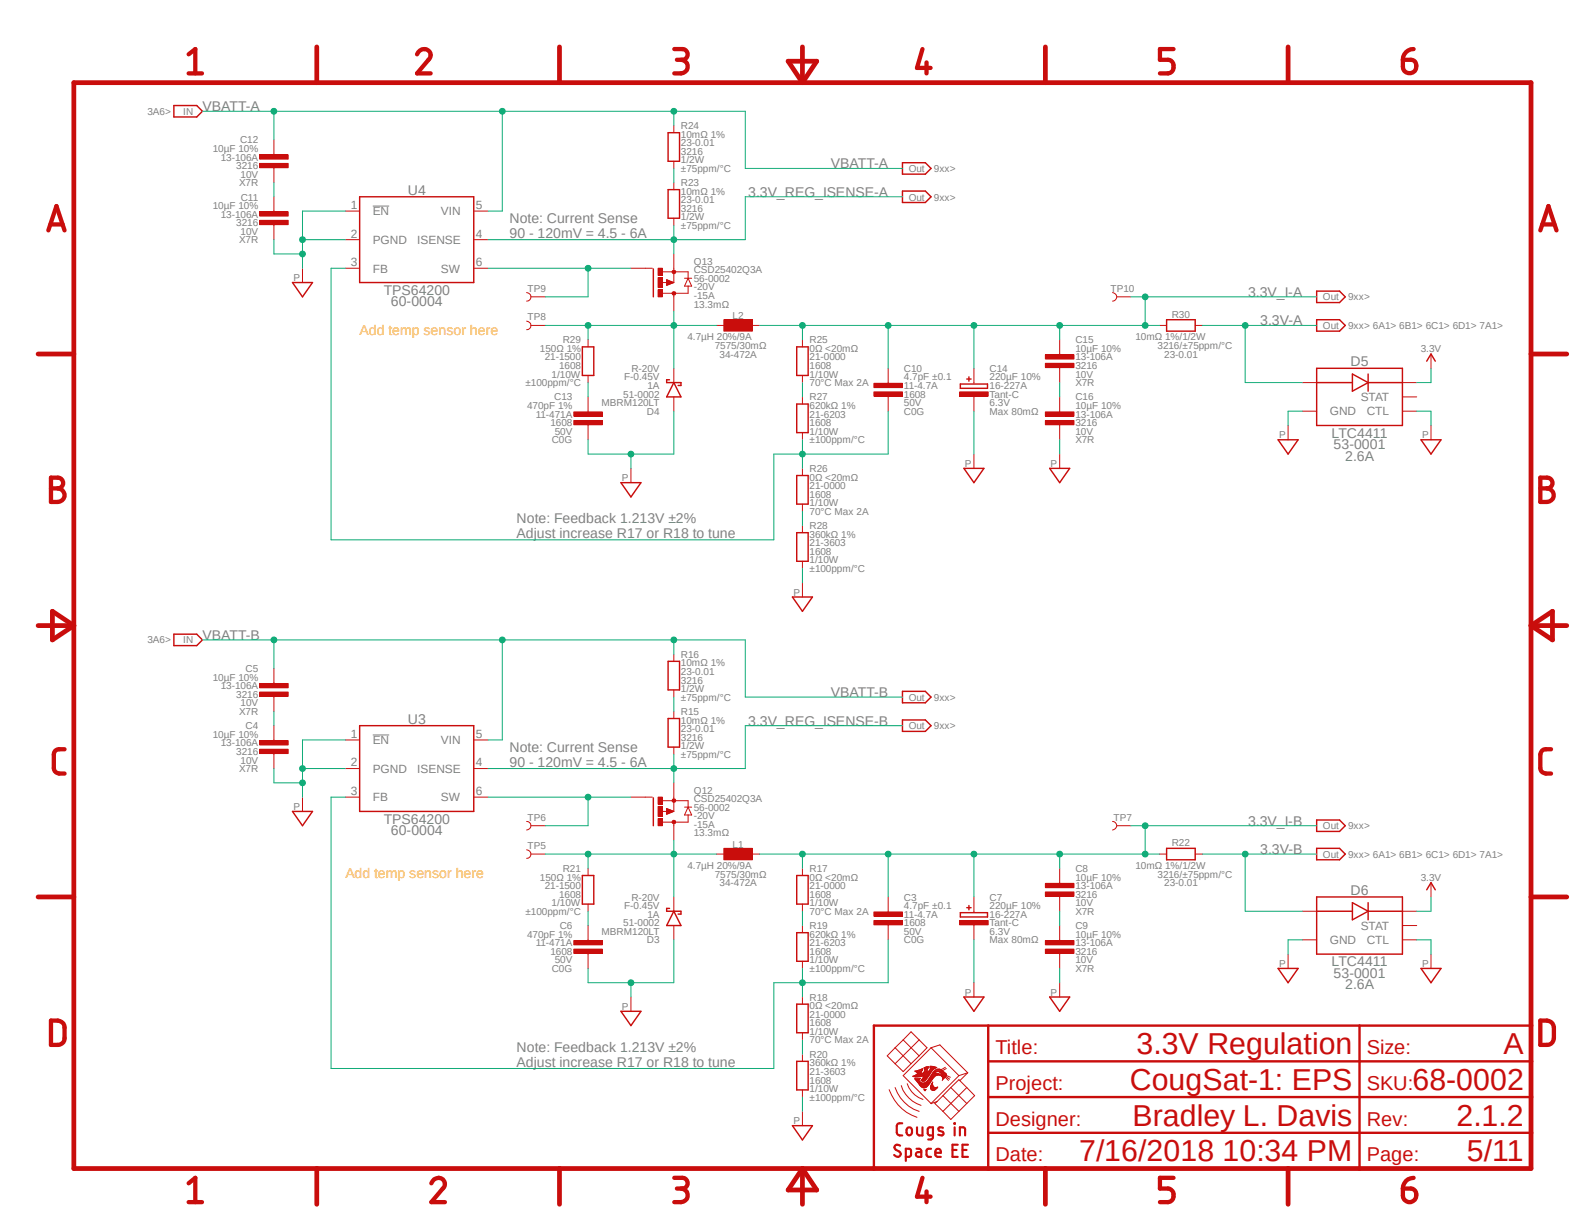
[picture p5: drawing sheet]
<svg xmlns="http://www.w3.org/2000/svg" width="279mm" height="216mm" viewBox="0 0 279 216" stroke-linecap="round" stroke-linejoin="round" font-family="sans-serif">
<path d="M6.3 6.1l272.6 209.6M278.9 6.1l-272.6 209.6" fill="none" stroke="#fff" stroke-width=".18"/>
<path d="M66.3 36.6h2.9M66.3 130.6h2.9" fill="none" stroke="#808080" stroke-width=".18"/>
<g fill="none" stroke="#c90d0c" stroke-width=".85">
<path d="M13.1 14.7h259v192.9h-259zM56.3 8.3v6.4M99.4 8.3v6.4M140.1 10.9h5.1l-2.6 3.8zM142.6 8.3v6.4M185.8 8.3v6.4M228.9 8.3v6.4M6.8 62.9h6.3M272.1 62.9h6.4M6.8 111.2h6.3M9.3 108.6l3.8 2.6-3.8 2.5zM272.1 111.2h6.4"/>
<path d="M272.1 111.2l3.8-2.6v5.1zM6.8 159.4h6.3M272.1 159.4h6.4M56.3 207.6v6.4M99.4 207.6v6.4M142.6 207.6v6.4M142.6 207.6l2.6 3.9h-5.1zM185.8 207.6v6.4M228.9 207.6v6.4"/>
</g>
<g fill="none" stroke="#c90d0c" stroke-width=".76">
<path d="M33.5 9.7l1.2-1v4.3M33.5 13h2.4M74.1 9.7a1.19 1.19 0 0 1 1.6-1 1.19 1.19 0 0 1 .7 1.7l-2.3 2.6h2.4M119.8 8.7h1.5a.95 .95 0 0 1 .9 1 .95 .95 0 0 1-.9 .9h-1M121 10.6a1.21 1.21 0 0 1 1.2 1.2 1.21 1.21 0 0 1-1.2 1.2h-1.2M164 8.7l-1 3.4h2.4M164.7 11.1v1.9M208.6 8.7h-2.4v1.9h1.4a1.23 1.23 0 0 1 1 1.2 1.23 1.23 0 0 1-1 1.2h-1.4M249.3 10.6h1.5a1.21 1.21 0 0 1 .9 1.4 1.21 1.21 0 0 1-1.4 1 1.09 1.09 0 0 1-1-1.2zM251.2 8.7a1.88 1.88 0 0 0-1.9 1.9M9 39.9h2.1M274.1 39.9h2.2"/>
<path d="M8.6 40.9l1.4-4.3 1.5 4.3M273.8 40.9l1.4-4.3 1.4 4.3M9.1 84.9h1.2a.95 .95 0 0 1 .9 .9 .95 .95 0 0 1-.9 1 1.21 1.21 0 0 1 1.2 1.2 1.21 1.21 0 0 1-1.2 1.2h-1.2zM9.1 86.8h1.2M273.8 84.9h1.2a.95 .95 0 0 1 .9 .9 .95 .95 0 0 1-.9 1 1.21 1.21 0 0 1 1.2 1.2 1.21 1.21 0 0 1-1.2 1.2h-1.2zM273.8 86.8h1.2M11.5 133.1h-1a.87 .87 0 0 0-.9 1v2.4a.97 .97 0 0 0 .9 1h1M275.7 133.1h-1a.94 .94 0 0 0-.9 1v2.4a.97 .97 0 0 0 .9 1h1M9.1 181.4a2.22 2.22 0 0 1 2.2 .5l.2 .7v1.9a1.13 1.13 0 0 1-1.2 1.2h-1.2zM273.8 181.4a2.07 2.07 0 0 1 2.1 .5l.3 .7v1.9a1.21 1.21 0 0 1-1.2 1.2h-1.2zM33.5 210.3l1.2-1v4.3M33.5 213.6h2.4"/>
<path d="M76.7 210.3a1.2 1.2 0 0 1 1.4-1 1.2 1.2 0 0 1 .9 1.4l-2.3 2.9h2.4M119.8 209.3h1.5a.95 .95 0 0 1 .9 .9 .95 .95 0 0 1-.9 1h-1M121 211.2a1.21 1.21 0 0 1 1.2 1.2 1.21 1.21 0 0 1-1.2 1.2h-1.2M164 209.3l-1 3.3h2.4M164.7 211.7v1.9M208.6 209.3h-2.4v1.9h1.4a1.23 1.23 0 0 1 1 1.2 1.23 1.23 0 0 1-1 1.2h-1.4M249.3 211.2h1.5a1.2 1.2 0 0 1 .9 1.3 1.2 1.2 0 0 1-1.2 1.1 1.2 1.2 0 0 1-1.2-1.2zM251.2 209.3a1.88 1.88 0 0 0-1.9 1.9"/>
</g>
<path d="M175.6 194.9h96.5M175.6 182.2v25.4M175.6 188.6h96.5M241.6 182.2v25.4M272.1 182.2h-116.8v25.4M175.6 201.3h96.5" fill="none" stroke="#c90d0c" stroke-width=".42"/>
<g fill="none" stroke="#c90d0c" stroke-width=".18">
<path d="M119.8 116.2v1.3M61.4 131.5h2.5M61.4 136.6h2.5M84.2 131.5h2.5M84.2 136.6h2.5M119.8 122.6v1.3M119.8 126.4v1.3M119.8 132.8v1.2M61.4 141.6h2.5M84.2 141.6h2.5M114.7 141.6h1.3M117.8 142.3h4.5v1.1"/>
<path d="M119.8 141.6v.7M119.8 142.4v1.8h-2.5M119.8 146.1v.6M121.7 143.4h1.2M122.3 144.8v1.3h-4.6M122.3 143.4l.6 1.4h-1.2zM158 193.6a7.9 7.9 0 0 0 5 4.9M159.1 193.3a6.8 6.8 0 0 0 4.3 4.2M159.1 189l1.4 1.4 1.4-1.4M159.1 186.2l-1.4 1.4 1.4 1.4M159.1 186.2l2.8 2.8M160.2 192.9a5.5 5.5 0 0 0 3.5 3.5"/>
<path d="M160.5 184.8l1.4-1.5 2.9 2.9-1.4 1.4M160.5 184.8l-1.4 1.4M160.5 184.8l2.9 2.8M161.2 192.6a4.4 4.4 0 0 0 2.8 2.8M162.3 191.2h1.6M162.3 191.3h1.3M162.6 191.1l-.4 .2 .8 .1 1.3-.3-.3 .5M162.6 191.1h2.5M162.6 191.7h.9M162.6 190.4h1.1M162.7 191.8h.7M162.7 191.1h2.4"/>
<path d="M162.8 191.9h.5M162.8 190.5h.9M162.9 192h.4M162.9 191h2.3M162.9 192.1h.5M162.9 190.3h1M162.9 190.5h.8M163 192.2h.4M163 190.9l-.4 .2M163 190.9h2.3M163.1 190.8h.6M163.1 192.3h.4"/>
<path d="M163.1 192.4h.6M163.1 190.6h.6M163.2 190.7h.5M163.2 192.5h2M163.3 190.2h.7M163.3 191.9l.1 .2M163.3 192.6h1.8M163.4 187.6l-1.5 1.4M163.4 184.8l-4.3 4.2M163.4 192.7h1.7M163.4 192.1l.4 .3M163.4 192.8h1.6"/>
<path d="M163.5 192.9h1.5M163.5 192.9l.2 .1M163.5 191.6h.1M163.5 190.1h.5M163.6 193h1.3M163.6 191.6l-1 .1 .9 1.2M163.6 191.6l-.3 .3M163.7 193a.7 .7 0 0 0 .9 .2M163.7 193h1.1M163.7 193.1h1M163.7 192h.7M163.7 191.9h.8"/>
<path d="M163.7 190h.3M163.8 191.8h.8M163.9 193.2h.7M163.9 192.1h.4M163.9 190.8h1.4M163.9 191.7h.8M163.9 189.9h.1M164 191.6l-.3 .4 .3 .2 .3-.1M164 189.9l-.3 1 .5-.4M164 189.9l-1.4 .4 .6 .4-.2 .2M164 191.6h.8M164 190.7h1.4"/>
<path d="M164.1 191.5h.8M164.1 191.4h.8M164.1 190.6h1.3M164.2 191.3h.8M164.2 191.2h.9M164.2 190.5h1.3M164.3 189.7v.4l.1-.1-.1 .4M164.3 190.5h.5M164.3 189.9h.5M164.3 189.7h.7M164.3 193.7h.2M164.3 192.4h1"/>
<path d="M164.3 190h.5M164.3 190.4l-.1 .1M164.3 190.4h.5M164.4 190.3h.4M164.4 190.2h.4M164.4 193.6h.2l-.2 .2M164.4 190.1h.4M164.5 192.4h-1.3M164.5 192.4h.9M164.5 189.7h-.2M164.5 189.7h.5M164.5 193.6h-.3l.2 .2"/>
<path d="M164.6 192.3h.8M164.7 192.2h.8M164.7 189.6l.3-.1v.3h-.7M164.7 189.6l-.2 .1M164.7 189.6h.3M164.7 193.1l-.1 .1M164.8 190.4v.2l.2-.1M164.8 189.8v.6M164.8 192.1h.7M164.8 192.1l-.3 .3M164.9 192h.7M164.9 193l-.2 .1"/>
<path d="M165 191.9h.7M165 190.5h.5M165 191.8h.7M165.1 190.4h.5M165.1 191.1l-.8 1M165.1 191.7h.7M165.1 191.7l-.3 .4M165.1 190.3h.6M165.1 191.6h.7M165.1 192.6l-.2 .4M165.2 190.2l-.2 .3M165.2 191.6h.7"/>
<path d="M165.2 190.2h.6M165.3 191.5h.6M165.3 191.4h.7M165.3 190.8l-.2 .3M165.3 190.1h.6M165.3 189.7h1.1M165.3 189.6h.8M165.4 190h.5M165.4 193.4h1.1M165.4 193.3h1.2M165.4 193.2h.7M165.4 193.1h.5"/>
<path d="M165.4 191.3h.7M165.4 193.5h1M165.4 193h.5M165.4 193h.4M165.4 189.8h.8M165.4 191.2h.8M165.4 189.9h.7M165.5 186.2l4.9 4.9M165.5 186.2l-5 4.9 5 5M165.5 186.2l1.5-.5 5 4.9M165.5 193.5h.8M165.5 192.9h.3"/>
<path d="M165.5 191.1h.9M165.5 192.8h.3M165.5 191.1h1.1M165.6 193.6h.6M165.6 192.7h.1M165.6 192.6h.1M165.6 191h1.5M165.7 192.5h.1M165.7 190.9h1.3M165.7 192.4h.1M165.7 190.8h1.1M165.7 193.7h.4"/>
<path d="M165.7 192.7l.1-.4-.4 .8 .1 .4M165.7 192.7l.1 .3M165.8 190.7h.3M165.8 193l.3 .3 .6-.1a.69 .69 0 0 1-.5 .5 .69 .69 0 0 1-.7-.2M165.8 190.6h.4M165.9 190.5h.4M165.9 190.5l-.8 1.2M165.9 190.5h.5M166 190.4h1.6M166.2 189.8l-.4 .3-.5 .7M166.2 189.8l.3-.1-1.2-.2v.3h.2l-.3 .4M166.2 190.2h1.1"/>
<path d="M166.4 190.5l-.3 .2 .7 .1 .5 .3M166.4 190.1h.8M166.4 190.1a1.08 1.08 0 0 1 1.4 .4l.4 .4M166.4 190.1l-.5 .4M166.4 190.5a.79 .79 0 0 1 1 .7l-.1-.1 .3 .4M166.5 195.7l-.3 .4 1.4 1.4M166.6 193.2h.1M166.9 190.5h.8M167 190.5h.8M167.1 191.1h.2M167.1 190.6h.8M167.2 191.1a1.47 1.47 0 0 0-1.7 1l-.4 .5"/>
<path d="M167.2 191.1h.1M167.2 190.7h.8M167.3 190.8h.8M167.3 191.2h.8M167.3 190.9h.9M167.4 191h.8M167.4 191.3h.7M167.4 191.1h.7M167.4 191.1h.8M167.5 191.4h.5M167.6 191.8l-.1 .2M167.6 191.6h.2"/>
<path d="M167.6 191.5h.3M167.6 191.5v.1M167.6 194.7l-1.1 1M167.6 194.7l2.8 2.8M167.6 191.7h.1M167.6 191.6h.1M167.6 191.6v.2M167.7 191.6l-.1 .2M168 191.4l.6 .6M168 189.7l-.8 .4M168 191.4l-.3 .2M168.1 191.3l.7 .5"/>
<path d="M168.1 191.2l-.1 .2M168.2 191.1l.7 .3M168.2 189.9l-.7 .4h-1.4M168.2 190.9l-.1 .3M169 193.3l1.4-1.4 1.4 1.4M169 193.3l2.8 2.8M169 193.3l-1.4 1.4M170.4 191.1l-4.9 5 1-.4M171.8 193.3l1.4 1.4-4.2 4.2-1.4-1.4M171.8 193.3l-4.2 4.2M172 190.6l-1.6 .5M172 190.6l-1.4 1.4"/>
</g>
<g fill="none" stroke="#c90d0c" stroke-width=".38">
<path d="M160.4 199.6h-.8l-.2 .5 .1 1.4 .4 .3h.5M169.6 199.6l.1 .1zM160 203.6a.6 .6 0 0 0-1 .3l.2 .4 .7 .3a.51 .51 0 0 1 .1 .7 .51 .51 0 0 1-.7 .2l-.4-.3M161 205.6h.6l.3-.2v-.9l-.1-.3-.8-.1v2.2M161.2 200.5a.49 .49 0 0 1 .5-.2 .49 .49 0 0 1 .4 .5v.5a.49 .49 0 0 1-.5 .5 .49 .49 0 0 1-.5-.5zM162.9 204.1l.6 .1 .2 .3v1.1h-.5a.42 .42 0 0 1-.4-.5 .42 .42 0 0 1 .4-.4h.5M163 200.3v1.1l.4 .4h.6v-1.5M165.5 204.1l-.7 .1-.1 .3v.9l.3 .2h.5M165.8 201.8h-.6l-.3-.3v-.8l.2-.3 .7-.1v1.8l-.3 .4h-.5M166.2 204.9h1a.51 .51 0 0 0-.3-.8 .51 .51 0 0 0-.7 .5l.1 .8 .3 .2h.6M167.6 200.4a.61 .61 0 0 0-.8 .1l.1 .4 .7 .2 .1 .4a.63 .63 0 0 1-.9 .1M169.3 204.3h.7"/>
<path d="M169.7 200.3v1.5M170.2 203.4h-.9v2.2h.9M170.6 201.8v-1.5h.6l.3 .2v1.3M171.1 204.3h.7M172 203.4h-.9v2.2h.9"/>
</g>
<path d="M118.7 117.5h2.1v5.1h-2.1zM63.9 128.9h20.3v15.3h-20.3zM118.7 127.7h2.1v5.1h-2.1zM116.1 141.8v4.9" fill="none" stroke="#c90d0c" stroke-width=".25"/>
<path d="M119.5 145.8h.5v.5h-.5l-.1-.2z" fill-rule="evenodd" fill="#c90d0c"/>
<path d="M119.5 145.8h.5v.5h-.5l-.1-.2z" fill="none" stroke="#c90d0c" stroke-width=".18"/>
<path d="M119.5 142h.5v.5h-.5l-.1-.2z" fill-rule="evenodd" fill="#c90d0c"/>
<path d="M119.5 142h.5v.5h-.5l-.1-.2z" fill="none" stroke="#c90d0c" stroke-width=".18"/>
<path d="M117 145.5h.7v1.2h-.7z" fill-rule="evenodd" fill="#c90d0c"/>
<path d="M117 145.5h.7v1.2h-.7z" fill="none" stroke="#c90d0c" stroke-width=".18"/>
<path d="M117 141.6h.7v1.3h-.7z" fill-rule="evenodd" fill="#c90d0c"/>
<path d="M117 141.6h.7v1.3h-.7z" fill="none" stroke="#c90d0c" stroke-width=".18"/>
<path d="M117 143.3h.7v1.8h-.7z" fill-rule="evenodd" fill="#c90d0c"/>
<g fill="none" stroke="#c90d0c" stroke-width=".18">
<path d="M119.8 139.1v2.5M112.1 141.6h2.6M117 143.3h.7v1.8h-.7zM118.5 143.7l1.3 .5-1.3 .5zM118.5 144.7h.1M118.5 144.6h.3M118.5 144.5h.5M118.5 144.4h.7M118.5 144.3h1M118.5 144.2h1.2M118.5 144.1h1.1M118.5 144h.9"/>
<path d="M118.5 143.9h.7M118.5 143.8h.5M118.5 143.8h.2M118.5 143.7h.1M119.8 146.7v2.6"/>
</g>
<path d="M128.7 150.7h5v2.1h-5z" fill-rule="evenodd" fill="#c90d0c"/>
<path d="M127.4 151.8h1.3M128.7 150.7h5v2.1h-5zM133.7 151.8h1.3M157.9 159.4v2.5M157.9 164.5v2.5" fill="none" stroke="#c90d0c" stroke-width=".18"/>
<path d="M155.3 162.1h5.1v.7h-5.1z" fill-rule="evenodd" fill="#c90d0c"/>
<path d="M155.3 162.1h5.1v.7h-5.1z" fill="none" stroke="#c90d0c" stroke-width=".18"/>
<path d="M155.3 163.6h5.1v.7h-5.1z" fill-rule="evenodd" fill="#c90d0c"/>
<g fill="none" stroke="#c90d0c" stroke-width=".18">
<path d="M48.7 128.9v2.6M48.7 134v2.6M53.8 141.6v2.6M142.6 154.3v1.3M142.6 160.7v1.2M142.6 164.5v1.2M142.6 170.8v1.3M142.6 177.2v1.2M155.3 163.6h5.1v.7h-5.1zM157.9 161.9v.2M157.9 164.3v.2M142.6 183.5v1.3"/>
<path d="M142.6 187.3v1.3M142.6 193.7v1.2"/>
</g>
<path d="M52 144.2h3.5l-1.7 2.5zM141.6 155.6h2v5.1h-2zM141.6 165.7h2v5.1h-2zM141.6 178.4h2v5.1h-2zM141.6 188.6h2v5.1h-2z" fill="none" stroke="#c90d0c" stroke-width=".25"/>
<path d="M46.1 131.6h5.1v.8h-5.1z" fill-rule="evenodd" fill="#c90d0c"/>
<path d="M46.1 131.6h5.1v.8h-5.1z" fill="none" stroke="#c90d0c" stroke-width=".18"/>
<path d="M46.1 133.1h5.1v.8h-5.1z" fill-rule="evenodd" fill="#c90d0c"/>
<path d="M48.7 118.8v2.5M46.1 133.1h5.1v.8h-5.1zM48.7 123.9v2.5M48.7 131.5v.1M48.7 133.9v.1" fill="none" stroke="#c90d0c" stroke-width=".18"/>
<path d="M46.1 121.5h5.1v.7h-5.1z" fill-rule="evenodd" fill="#c90d0c"/>
<path d="M46.1 121.5h5.1v.7h-5.1z" fill="none" stroke="#c90d0c" stroke-width=".18"/>
<path d="M46.1 123h5.1v.7h-5.1z" fill-rule="evenodd" fill="#c90d0c"/>
<path d="M46.1 123h5.1v.7h-5.1zM48.7 121.3v.2M48.7 123.7v.2M104.5 154.3v1.3M104.5 160.7v1.2M104.5 164.5v2.5M104.5 169.5v2.6M112.1 177.2v2.5M142.6 197.5v2.5" fill="none" stroke="#c90d0c" stroke-width=".18"/>
<path d="M30.9 112.7h4.1l1 1-1 1h-4.1zM103.5 155.6h2v5.1h-2zM110.4 179.7h3.5l-1.8 2.5zM140.8 200h3.6l-1.8 2.6z" fill="none" stroke="#c90d0c" stroke-width=".25"/>
<path d="M102 167.1h5.1v.8h-5.1z" fill-rule="evenodd" fill="#c90d0c"/>
<path d="M102 167.1h5.1v.8h-5.1z" fill="none" stroke="#c90d0c" stroke-width=".18"/>
<path d="M102 168.7h5.1v.7h-5.1z" fill-rule="evenodd" fill="#c90d0c"/>
<path d="M119.8 159.4v2.5M173.1 159.4v2.5M102 168.7h5.1v.7h-5.1zM104.5 167v.1M104.5 169.4v.1M119.8 164.5v2.5M173.1 164.5v2.5" fill="none" stroke="#c90d0c" stroke-width=".18"/>
<path d="M119 161.4h-.5v.5h2.5v.5h-.5M119.8 161.9l1.2 2.6h-2.5z" fill="none" stroke="#c90d0c" stroke-width=".25"/>
<path d="M170.6 163.6h5v.7h-5z" fill-rule="evenodd" fill="#c90d0c"/>
<path d="M188.3 154.3v2.5M188.3 159.4v2.5M170.6 163.6h5v.7h-5zM173.1 161.9v.2M173.1 164.3v.2M173.1 174.6v2.6" fill="none" stroke="#c90d0c" stroke-width=".18"/>
<path d="M234 150.7h4.1l1 1.1-1 1h-4.1zM170.7 162.2h4.8v.7h-4.8zM171.3 177.2h3.6l-1.8 2.5zM171.8 161.3h.8M172.2 160.9v.8" fill="none" stroke="#c90d0c" stroke-width=".25"/>
<path d="M185.8 157h5.1v.7h-5.1z" fill-rule="evenodd" fill="#c90d0c"/>
<path d="M185.8 157h5.1v.7h-5.1z" fill="none" stroke="#c90d0c" stroke-width=".18"/>
<path d="M185.8 158.5h5.1v.8h-5.1z" fill-rule="evenodd" fill="#c90d0c"/>
<path d="M185.8 158.5h5.1v.8h-5.1zM188.3 156.8v.2M188.3 159.3v.1M188.3 164.5v2.5M188.3 169.5v2.6" fill="none" stroke="#c90d0c" stroke-width=".18"/>
<path d="M185.8 167.1h5.1v.8h-5.1z" fill-rule="evenodd" fill="#c90d0c"/>
<path d="M185.8 167.1h5.1v.8h-5.1z" fill="none" stroke="#c90d0c" stroke-width=".18"/>
<path d="M185.8 168.7h5.1v.7h-5.1z" fill-rule="evenodd" fill="#c90d0c"/>
<g fill="none" stroke="#c90d0c" stroke-width=".18">
<path d="M61.4 37.5h2.5M84.2 37.5h2.5M119.8 22.3v1.3M119.8 28.7v1.2M119.8 32.5v1.2M119.8 38.8v1.2M61.4 47.7h2.5M61.4 42.6h2.5M84.2 47.7h2.5M84.2 42.6h2.5M114.7 47.7h1.3M117.8 48.3h4.5v1.1"/>
<path d="M119.8 47.7v.6M119.8 48.4v1.8h-2.5M119.8 52.1v.6M121.7 49.4h1.2M122.3 50.8v1.3h-4.6M122.3 49.4l.6 1.4h-1.2zM93.6 151a.76 .76 0 0 1 .8 .8 .76 .76 0 0 1-.8 .7M93.6 146a.76 .76 0 0 1 .8 .7 .76 .76 0 0 1-.8 .8M94.4 151.8h2.5M94.4 146.7h2.5M197.7 146a.76 .76 0 0 1 .8 .7 .76 .76 0 0 1-.8 .8M198.5 146.7h2.5"/>
<path d="M206.1 151.8h1.2M212.4 151.8h1.3M185.8 168.7h5.1v.7h-5.1zM188.3 167v.1M188.3 169.4v.1M188.3 174.6v2.6"/>
</g>
<path d="M63.9 35h20.3v15.2h-20.3zM118.7 33.7h2.1v5.1h-2.1zM118.7 23.6h2.1v5.1h-2.1zM116.1 47.8v4.9M160.4 127.9h4.1l1 1-1 1.1h-4.1zM160.4 122.9h4.1l1 1-1 1h-4.1zM207.3 150.7h5.1v2.1h-5.1zM234 145.7h4.1l1 1-1 1h-4.1zM186.6 177.2h3.5l-1.8 2.5z" fill="none" stroke="#c90d0c" stroke-width=".25"/>
<path d="M119.5 51.9h.5v.5h-.5l-.1-.3z" fill-rule="evenodd" fill="#c90d0c"/>
<path d="M119.5 51.9h.5v.5h-.5l-.1-.3z" fill="none" stroke="#c90d0c" stroke-width=".18"/>
<path d="M119.5 48.1h.5v.5h-.5l-.1-.3z" fill-rule="evenodd" fill="#c90d0c"/>
<path d="M119.5 48.1h.5v.5h-.5l-.1-.3z" fill="none" stroke="#c90d0c" stroke-width=".18"/>
<path d="M117 51.5h.7v1.2h-.7z" fill-rule="evenodd" fill="#c90d0c"/>
<path d="M117 51.5h.7v1.2h-.7z" fill="none" stroke="#c90d0c" stroke-width=".18"/>
<path d="M117 47.7h.7v1.2h-.7z" fill-rule="evenodd" fill="#c90d0c"/>
<path d="M117 47.7h.7v1.2h-.7z" fill="none" stroke="#c90d0c" stroke-width=".18"/>
<path d="M117 49.3h.7v1.8h-.7z" fill-rule="evenodd" fill="#c90d0c"/>
<g fill="none" stroke="#c90d0c" stroke-width=".18">
<path d="M112.1 47.7h2.6M117 49.3h.7v1.8h-.7zM118.5 49.7l1.3 .5-1.3 .5zM118.5 50.6h.2M118.5 50.5h.4M118.5 50.5h.6M118.5 50.4h.9M118.5 50.3h1.1M118.5 50.2h1.2M118.5 50.1h1M118.5 50h.8M118.5 50h.5"/>
<path d="M118.5 49.9h.3M118.5 49.7h.1M119.8 45.1v2.6M119.8 52.7v2.6"/>
</g>
<path d="M128.7 56.8h5v2h-5z" fill-rule="evenodd" fill="#c90d0c"/>
<path d="M127.4 57.8h1.3M128.7 56.8h5v2h-5zM133.7 57.8h1.3M157.9 65.4v2.6M157.9 70.5v2.6" fill="none" stroke="#c90d0c" stroke-width=".18"/>
<path d="M155.3 68.1h5.1v.8h-5.1z" fill-rule="evenodd" fill="#c90d0c"/>
<path d="M155.3 68.1h5.1v.8h-5.1z" fill="none" stroke="#c90d0c" stroke-width=".18"/>
<path d="M155.3 69.6h5.1v.8h-5.1z" fill-rule="evenodd" fill="#c90d0c"/>
<g fill="none" stroke="#c90d0c" stroke-width=".18">
<path d="M48.7 35v2.5M48.7 40v2.6M53.8 47.7v2.5M142.6 60.4v1.2M142.6 66.7v1.3M142.6 70.5v1.3M142.6 76.9v1.2M155.3 69.6h5.1v.8h-5.1zM157.9 68v.1M157.9 70.4v.1M142.6 83.2v1.3M142.6 89.6v1.2"/>
<path d="M142.6 93.4v1.3M142.6 99.7v1.3"/>
</g>
<path d="M52 50.2h3.5l-1.7 2.5zM141.6 61.6h2v5.1h-2zM141.6 71.8h2v5.1h-2zM141.6 84.5h2v5.1h-2zM141.6 94.7h2v5h-2z" fill="none" stroke="#c90d0c" stroke-width=".25"/>
<path d="M46.1 37.6h5.1v.8h-5.1z" fill-rule="evenodd" fill="#c90d0c"/>
<path d="M46.1 37.6h5.1v.8h-5.1z" fill="none" stroke="#c90d0c" stroke-width=".18"/>
<path d="M46.1 39.2h5.1v.7h-5.1z" fill-rule="evenodd" fill="#c90d0c"/>
<path d="M46.1 39.2h5.1v.7h-5.1zM48.7 24.8v2.6M48.7 29.9v2.6M48.7 37.5v.1M48.7 39.9v.1" fill="none" stroke="#c90d0c" stroke-width=".18"/>
<path d="M46.1 27.5h5.1v.8h-5.1z" fill-rule="evenodd" fill="#c90d0c"/>
<path d="M46.1 27.5h5.1v.8h-5.1z" fill="none" stroke="#c90d0c" stroke-width=".18"/>
<path d="M46.1 29h5.1v.8h-5.1z" fill-rule="evenodd" fill="#c90d0c"/>
<path d="M46.1 29h5.1v.8h-5.1zM48.7 27.4v.1M48.7 29.8v.1M104.5 60.4v1.2M104.5 66.7v1.3M104.5 70.5v2.6M104.5 75.6v2.5M112.1 83.2v2.6M142.6 103.5v2.6" fill="none" stroke="#c90d0c" stroke-width=".18"/>
<path d="M30.9 18.8h4.1l1 1-1 1h-4.1zM103.5 61.6h2v5.1h-2zM110.4 85.8h3.5l-1.8 2.5zM140.8 106.1h3.6l-1.8 2.5z" fill="none" stroke="#c90d0c" stroke-width=".25"/>
<path d="M102 73.2h5.1v.8h-5.1z" fill-rule="evenodd" fill="#c90d0c"/>
<path d="M102 73.2h5.1v.8h-5.1z" fill="none" stroke="#c90d0c" stroke-width=".18"/>
<path d="M102 74.7h5.1v.8h-5.1z" fill-rule="evenodd" fill="#c90d0c"/>
<path d="M102 74.7h5.1v.8h-5.1zM104.5 73.1v.1M104.5 75.5v.1M119.8 65.4v2.6M119.8 70.5v2.6M173.1 65.4v2.6M173.1 70.5v2.6" fill="none" stroke="#c90d0c" stroke-width=".18"/>
<path d="M119 67.5h-.5v.5h2.5v.5h-.5M119.8 68l1.2 2.5h-2.5z" fill="none" stroke="#c90d0c" stroke-width=".25"/>
<path d="M170.6 69.6h5v.8h-5z" fill-rule="evenodd" fill="#c90d0c"/>
<path d="M170.6 69.6h5v.8h-5zM173.1 68v.1M173.1 70.4v.1M188.3 60.4v2.5M188.3 65.4v2.6M173.1 80.7v2.5" fill="none" stroke="#c90d0c" stroke-width=".18"/>
<path d="M234 56.8h4.1l1 1-1 1h-4.1zM170.7 68.2h4.8v.8h-4.8zM171.8 67.4h.8M172.2 67v.7M171.3 83.2h3.6l-1.8 2.6z" fill="none" stroke="#c90d0c" stroke-width=".25"/>
<path d="M185.8 63h5.1v.8h-5.1z" fill-rule="evenodd" fill="#c90d0c"/>
<path d="M185.8 63h5.1v.8h-5.1z" fill="none" stroke="#c90d0c" stroke-width=".18"/>
<path d="M185.8 64.6h5.1v.7h-5.1z" fill-rule="evenodd" fill="#c90d0c"/>
<path d="M185.8 64.6h5.1v.7h-5.1zM188.3 62.9v.1M188.3 65.3v.1M188.3 70.5v2.6M188.3 75.6v2.5" fill="none" stroke="#c90d0c" stroke-width=".18"/>
<path d="M185.8 73.2h5.1v.8h-5.1z" fill-rule="evenodd" fill="#c90d0c"/>
<path d="M185.8 73.2h5.1v.8h-5.1z" fill="none" stroke="#c90d0c" stroke-width=".18"/>
<path d="M185.8 74.7h5.1v.8h-5.1z" fill-rule="evenodd" fill="#c90d0c"/>
<g fill="none" stroke="#c90d0c" stroke-width=".18">
<path d="M93.6 57.1a.76 .76 0 0 1 .8 .7 .76 .76 0 0 1-.8 .8M93.6 52a.76 .76 0 0 1 .8 .7 .76 .76 0 0 1-.8 .8M94.4 57.8h2.5M94.4 52.7h2.5M197.7 52a.76 .76 0 0 1 .8 .7 .76 .76 0 0 1-.8 .8M198.5 52.7h2.5M206.1 57.8h1.2M212.4 57.8h1.3M185.8 74.7h5.1v.8h-5.1zM188.3 73.1v.1M188.3 75.5v.1M228.9 75.6v2.5"/>
<path d="M231.5 68h2.5M231.5 73.1h2.5M249.3 68h2.5M249.3 73.1h2.5M249.3 70.5h2.5M254.3 62.9v2.5M254.3 75.6v2.5M188.3 80.7v2.5M254.3 156.8v2.6M228.9 169.5v2.6M231.5 161.9h2.5M231.5 167h2.5"/>
<path d="M249.3 161.9h2.5M249.3 167h2.5M249.3 164.5h2.5M254.3 169.5v2.6"/>
</g>
<g fill="none" stroke="#c90d0c" stroke-width=".25">
<path d="M160.4 34h4.1l1 1-1 1h-4.1zM160.4 28.9h4.1l1 1-1 1h-4.1zM207.3 56.8h5.1v2h-5.1zM234 51.7h4.1l1 1-1 1.1h-4.1zM227.2 78.1h3.5l-1.8 2.6zM234 65.4h15.3v10.2h-15.3zM234 68h6.4M240.4 66.5l2.8 1.5-2.8 1.5zM243.2 68h6.1M243.2 66.5v3M252.6 78.1h3.5l-1.8 2.6zM253.6 64.2l.7-1.3 .8 1.3"/>
<path d="M186.6 83.2h3.5l-1.8 2.6zM234 159.4h15.3v10.1h-15.3zM253.6 158.1l.7-1.3 .8 1.3M227.2 172.1h3.5l-1.8 2.5zM234 161.9h6.4M240.4 160.4l2.8 1.5-2.8 1.5zM243.2 160.4v3M243.2 161.9h6.1M252.6 172.1h3.5l-1.8 2.5z"/>
</g>
<path d="M135 57.8h53.3M142.6 57.8v2.6" fill="none" stroke="#0dab76" stroke-width=".18"/>
<circle cx="142.6" cy="57.8" r=".51" fill="#0dab76"/>
<g fill="none" stroke="#0dab76" stroke-width=".18">
<path d="M157.9 57.8v7.6"/>
<circle cx="142.6" cy="57.8" r=".51"/>
</g>
<circle cx="157.9" cy="57.8" r=".51" fill="#0dab76"/>
<g fill="none" stroke="#0dab76" stroke-width=".18">
<path d="M173.1 57.8v7.6"/>
<circle cx="157.9" cy="57.8" r=".51"/>
</g>
<circle cx="173.1" cy="57.8" r=".51" fill="#0dab76"/>
<g fill="none" stroke="#0dab76" stroke-width=".18">
<path d="M203.5 57.8h-15.2v2.6"/>
<circle cx="173.1" cy="57.8" r=".51"/>
</g>
<circle cx="188.3" cy="57.8" r=".51" fill="#0dab76"/>
<g fill="none" stroke="#0dab76" stroke-width=".18">
<path d="M234 52.7h-30.5v5.1h2.6"/>
<circle cx="188.3" cy="57.8" r=".51"/>
</g>
<circle cx="203.5" cy="57.8" r=".51" fill="#0dab76"/>
<g fill="none" stroke="#0dab76" stroke-width=".18">
<path d="M201 52.7h2.5"/>
<circle cx="203.5" cy="57.8" r=".51"/>
</g>
<circle cx="203.5" cy="52.7" r=".51" fill="#0dab76"/>
<g fill="none" stroke="#0dab76" stroke-width=".18">
<path d="M119.8 151.8h7.6M119.8 149.3v10.1M142.6 161.9v2.6M142.6 184.8v2.5"/>
<circle cx="203.5" cy="52.7" r=".51"/>
</g>
<circle cx="119.8" cy="151.8" r=".51" fill="#0dab76"/>
<g fill="none" stroke="#0dab76" stroke-width=".18">
<path d="M96.9 151.8h22.9M104.5 151.8v2.5"/>
<circle cx="119.8" cy="151.8" r=".51"/>
</g>
<circle cx="104.5" cy="151.8" r=".51" fill="#0dab76"/>
<g fill="none" stroke="#0dab76" stroke-width=".18">
<path d="M86.7 42.6h33.1M119.8 40v5.1"/>
<circle cx="104.5" cy="151.8" r=".51"/>
</g>
<circle cx="119.8" cy="42.6" r=".51" fill="#0dab76"/>
<g fill="none" stroke="#0dab76" stroke-width=".18">
<path d="M160.4 35h-27.9v7.6h-12.7M119.8 123.9v2.5M86.7 141.6h25.4M104.5 141.6v5.1h-7.6"/>
<circle cx="119.8" cy="42.6" r=".51"/>
</g>
<circle cx="104.5" cy="141.6" r=".51" fill="#0dab76"/>
<g fill="none" stroke="#0dab76" stroke-width=".18">
<path d="M53.8 136.6h7.6M61.4 131.5h-7.6v10.1"/>
<circle cx="104.5" cy="141.6" r=".51"/>
</g>
<circle cx="53.8" cy="136.6" r=".51" fill="#0dab76"/>
<g fill="none" stroke="#0dab76" stroke-width=".18">
<path d="M48.7 136.6v2.5h5.1"/>
<circle cx="53.8" cy="136.6" r=".51"/>
</g>
<circle cx="53.8" cy="139.1" r=".51" fill="#0dab76"/>
<g fill="none" stroke="#0dab76" stroke-width=".18">
<path d="M112.1 174.6v2.6M119.8 167v7.6h-15.3v-2.5M142.6 194.9v2.6"/>
<circle cx="53.8" cy="139.1" r=".51"/>
</g>
<circle cx="112.1" cy="174.6" r=".51" fill="#0dab76"/>
<g fill="none" stroke="#0dab76" stroke-width=".18">
<path d="M61.4 37.5h-7.6v10.2M53.8 42.6h7.6M173.1 167v7.6M188.3 172.1v2.5"/>
<circle cx="112.1" cy="174.6" r=".51"/>
</g>
<circle cx="53.8" cy="42.6" r=".51" fill="#0dab76"/>
<g fill="none" stroke="#0dab76" stroke-width=".18">
<path d="M48.7 42.6v2.5h5.1"/>
<circle cx="53.8" cy="42.6" r=".51"/>
</g>
<circle cx="53.8" cy="45.1" r=".51" fill="#0dab76"/>
<g fill="none" stroke="#0dab76" stroke-width=".18">
<path d="M119.8 73.1v7.6h-15.3v-2.6M112.1 80.7v2.5M142.6 101v2.5"/>
<circle cx="53.8" cy="45.1" r=".51"/>
</g>
<circle cx="112.1" cy="80.7" r=".51" fill="#0dab76"/>
<g fill="none" stroke="#0dab76" stroke-width=".18">
<path d="M173.1 73.1v7.6M188.3 78.1v2.6M231.5 73.1h-2.6v2.5M251.8 73.1h2.5v2.5M48.7 126.4v2.5M157.9 167v7.6h-15.3v-2.5M231.5 167h-2.6v2.5M251.8 167h2.5v2.5"/>
<circle cx="112.1" cy="80.7" r=".51"/>
</g>
<circle cx="142.6" cy="174.6" r=".51" fill="#0dab76"/>
<g fill="none" stroke="#0dab76" stroke-width=".18">
<path d="M213.7 57.8h20.3M221.3 57.8v10.2h10.2M61.4 141.6h-2.6v48.3h78.7v-15.3h5.1v2.6M104.5 161.9v2.6M188.3 161.9v2.6"/>
<circle cx="142.6" cy="174.6" r=".51"/>
</g>
<circle cx="221.3" cy="57.8" r=".51" fill="#0dab76"/>
<g fill="none" stroke="#0dab76" stroke-width=".18">
<path d="M119.8 57.8h7.6M119.8 55.3v10.1M142.6 68v2.5M142.6 90.8v2.6"/>
<circle cx="221.3" cy="57.8" r=".51"/>
</g>
<circle cx="119.8" cy="57.8" r=".51" fill="#0dab76"/>
<g fill="none" stroke="#0dab76" stroke-width=".18">
<path d="M96.9 57.8h22.9M104.5 57.8v2.6"/>
<circle cx="119.8" cy="57.8" r=".51"/>
</g>
<circle cx="104.5" cy="57.8" r=".51" fill="#0dab76"/>
<g fill="none" stroke="#0dab76" stroke-width=".18">
<path d="M119.8 29.9v2.6M86.7 47.7h25.4M104.5 47.7v5h-7.6"/>
<circle cx="104.5" cy="57.8" r=".51"/>
</g>
<circle cx="104.5" cy="47.7" r=".51" fill="#0dab76"/>
<g fill="none" stroke="#0dab76" stroke-width=".18">
<path d="M48.7 32.5v2.5M157.9 73.1v7.6h-15.3v-2.6"/>
<circle cx="104.5" cy="47.7" r=".51"/>
</g>
<circle cx="142.6" cy="80.7" r=".51" fill="#0dab76"/>
<g fill="none" stroke="#0dab76" stroke-width=".18">
<path d="M61.4 47.7h-2.6v48.2h78.7v-15.2h5.1v2.5M104.5 68v2.5M188.3 68v2.5M86.7 136.6h33.1M119.8 134v5.1"/>
<circle cx="142.6" cy="80.7" r=".51"/>
</g>
<circle cx="119.8" cy="136.6" r=".51" fill="#0dab76"/>
<g fill="none" stroke="#0dab76" stroke-width=".18">
<path d="M160.4 128.9h-27.9v7.7h-12.7M213.7 151.8h20.3M221.3 151.8v10.1h10.2"/>
<circle cx="119.8" cy="136.6" r=".51"/>
</g>
<circle cx="221.3" cy="151.8" r=".51" fill="#0dab76"/>
<g fill="none" stroke="#0dab76" stroke-width=".18">
<path d="M135 151.8h53.3M142.6 151.8v2.5"/>
<circle cx="221.3" cy="151.8" r=".51"/>
</g>
<circle cx="142.6" cy="151.8" r=".51" fill="#0dab76"/>
<g fill="none" stroke="#0dab76" stroke-width=".18">
<path d="M157.9 151.8v7.6"/>
<circle cx="142.6" cy="151.8" r=".51"/>
</g>
<circle cx="157.9" cy="151.8" r=".51" fill="#0dab76"/>
<g fill="none" stroke="#0dab76" stroke-width=".18">
<path d="M173.1 151.8v7.6"/>
<circle cx="157.9" cy="151.8" r=".51"/>
</g>
<circle cx="173.1" cy="151.8" r=".51" fill="#0dab76"/>
<g fill="none" stroke="#0dab76" stroke-width=".18">
<path d="M203.5 151.8h-15.2v2.5"/>
<circle cx="173.1" cy="151.8" r=".51"/>
</g>
<circle cx="188.3" cy="151.8" r=".51" fill="#0dab76"/>
<g fill="none" stroke="#0dab76" stroke-width=".18">
<path d="M234 146.7h-30.5v5.1h2.6"/>
<circle cx="188.3" cy="151.8" r=".51"/>
</g>
<circle cx="203.5" cy="151.8" r=".51" fill="#0dab76"/>
<g fill="none" stroke="#0dab76" stroke-width=".18">
<path d="M201 146.7h2.5"/>
<circle cx="203.5" cy="151.8" r=".51"/>
</g>
<circle cx="203.5" cy="146.7" r=".51" fill="#0dab76"/>
<g fill="none" stroke="#0dab76" stroke-width=".18">
<path d="M36 19.8h83.8v2.5M48.7 19.8v5M89.3 19.8v17.7h-2.6"/>
<circle cx="203.5" cy="146.7" r=".51"/>
</g>
<circle cx="48.7" cy="19.8" r=".51" fill="#0dab76"/>
<circle cx="48.7" cy="19.8" r=".51" fill="none" stroke="#0dab76" stroke-width=".18"/>
<circle cx="89.3" cy="19.8" r=".51" fill="#0dab76"/>
<g fill="none" stroke="#0dab76" stroke-width=".18">
<path d="M119.8 19.8h12.7"/>
<circle cx="89.3" cy="19.8" r=".51"/>
</g>
<circle cx="119.8" cy="19.8" r=".51" fill="#0dab76"/>
<g fill="none" stroke="#0dab76" stroke-width=".18">
<path d="M132.5 19.8v10.1h27.9M36 113.7h83.8v2.5M48.7 113.7v5.1M89.3 113.7v17.8h-2.6"/>
<circle cx="119.8" cy="19.8" r=".51"/>
</g>
<circle cx="48.7" cy="113.7" r=".51" fill="#0dab76"/>
<circle cx="48.7" cy="113.7" r=".51" fill="none" stroke="#0dab76" stroke-width=".18"/>
<circle cx="89.3" cy="113.7" r=".51" fill="#0dab76"/>
<g fill="none" stroke="#0dab76" stroke-width=".18">
<path d="M119.8 113.7h12.7"/>
<circle cx="89.3" cy="113.7" r=".51"/>
</g>
<circle cx="119.8" cy="113.7" r=".51" fill="#0dab76"/>
<g fill="none" stroke="#0dab76" stroke-width=".18">
<path d="M254.3 65.4v2.6h-2.5M132.5 113.7v10.2h27.9M254.3 159.4v2.5h-2.5"/>
<circle cx="119.8" cy="113.7" r=".51"/>
</g>
<g font-size="5.4" fill="#c90d0c">
<text x="202" y="187.3">3.3V Regulation</text>
<text x="267.3" y="187.3">A</text>
<text x="200.8" y="193.7">CougSat-1: EPS</text>
<text x="251" y="193.7">68-0002</text>
<text x="201.3" y="200">Bradley L. Davis</text>
<text x="258.9" y="200">2.1.2</text>
<text x="191.8" y="206.4">7/16/2018 10:34 PM</text>
<text x="260.7" y="206.4">5/11</text>
</g>
<g font-size="3.6" fill="#c90d0c">
<text x="176.9" y="187.3">Title:</text>
<text x="242.9" y="187.3">Size:</text>
<text x="176.9" y="193.7">Project:</text>
<text x="242.9" y="193.7">SKU:</text>
<text x="176.9" y="200">Designer:</text>
<text x="242.9" y="200">Rev:</text>
<text x="176.9" y="206.4">Date:</text>
<text x="242.9" y="206.4">Page:</text>
</g>
<g font-size="2.5" fill="#808080">
<text x="36" y="19.8">VBATT-A</text>
<text x="147.7" y="29.9">VBATT-A</text>
<text x="72.5" y="34.6">U4</text>
<text x="133" y="35">3.3V_REG_ISENSE-A</text>
<text x="90.6" y="39.6">Note: Current Sense</text>
<text x="90.6" y="42.2">90 - 120mV = 4.5 - 6A</text>
<text x="68.2" y="52.4">TPS64200</text>
<text x="221.8" y="52.7">3.3V_I-A</text>
<text x="69.5" y="54.4">60-0004</text>
<text x="224" y="57.8">3.3V-A</text>
<text x="240" y="65.1">D5</text>
<text x="236.6" y="77.8">LTC4411</text>
<text x="237" y="79.8">53-0001</text>
<text x="239.1" y="81.8">2.6A</text>
<text x="91.8" y="92.9">Note: Feedback 1.213V ±2%</text>
<text x="91.8" y="95.6">Adjust increase R17 or R18 to tune</text>
<text x="36" y="113.7">VBATT-B</text>
<text x="147.7" y="123.9">VBATT-B</text>
<text x="72.5" y="128.6">U3</text>
<text x="133" y="128.9">3.3V_REG_ISENSE-B</text>
<text x="90.6" y="133.6">Note: Current Sense</text>
<text x="90.6" y="136.2">90 - 120mV = 4.5 - 6A</text>
<text x="68.2" y="146.3">TPS64200</text>
<text x="69.5" y="148.4">60-0004</text>
<text x="221.8" y="146.7">3.3V_I-B</text>
<text x="224" y="151.8">3.3V-B</text>
<text x="240" y="159">D6</text>
<text x="236.6" y="171.7">LTC4411</text>
<text x="237" y="173.7">53-0001</text>
<text x="239.1" y="175.8">2.6A</text>
<text x="91.8" y="186.9">Note: Feedback 1.213V ±2%</text>
<text x="91.8" y="189.5">Adjust increase R17 or R18 to tune</text>
</g>
<g font-size="2.5" fill="#ffba08">
<text x="63.9" y="59.6">Add temp sensor here</text>
<text x="61.4" y="156.1">Add temp sensor here</text>
</g>
<g font-size="2.1" fill="#808080">
<text x="62.4" y="37.2">1</text>
<text x="66.3" y="38.3">EN</text>
<text x="78.4" y="38.3">VIN</text>
<text x="84.6" y="37.2">5</text>
<text x="62.4" y="47.3">3</text>
<text x="62.4" y="42.2">2</text>
<text x="66.3" y="43.3">PGND</text>
<text x="74.2" y="43.3">ISENSE</text>
<text x="84.6" y="42.2">4</text>
<text x="84.6" y="47.3">6</text>
<text x="66.3" y="48.4">FB</text>
<text x="78.4" y="48.4">SW</text>
<text x="241.8" y="71.3">STAT</text>
<text x="236.3" y="73.8">GND</text>
<text x="242.9" y="73.8">CTL</text>
<text x="62.4" y="131.1">1</text>
<text x="84.6" y="131.1">5</text>
<text x="62.4" y="136.2">2</text>
<text x="66.3" y="132.2">EN</text>
<text x="66.3" y="137.3">PGND</text>
<text x="74.2" y="137.3">ISENSE</text>
<text x="78.4" y="132.2">VIN</text>
<text x="84.6" y="136.2">4</text>
<text x="62.4" y="141.3">3</text>
<text x="66.3" y="142.4">FB</text>
<text x="78.4" y="142.4">SW</text>
<text x="84.6" y="141.3">6</text>
<text x="236.3" y="167.8">GND</text>
<text x="241.8" y="165.2">STAT</text>
<text x="242.9" y="167.8">CTL</text>
</g>
<g font-size="1.8" fill="#808080">
<text x="26.2" y="20.4">3A6&gt;</text>
<text x="32.6" y="20.4">IN</text>
<text x="121" y="22.9">R24</text>
<text x="37.8" y="27">10µF 10%</text>
<text x="39.2" y="28.5">13-106A</text>
<text x="42.7" y="25.5">C12</text>
<text x="121" y="27.5">3216</text>
<text x="121" y="29">1/2W</text>
<text x="121" y="26">23-0.01</text>
<text x="121" y="24.5">10mΩ 1%</text>
<text x="42" y="30.1">3216</text>
<text x="42.5" y="33.1">X7R</text>
<text x="42.8" y="31.6">10V</text>
<text x="42.8" y="35.6">C11</text>
<text x="121" y="30.6">±75ppm/°C</text>
<text x="121" y="34.6">10mΩ 1%</text>
<text x="121" y="33.1">R23</text>
<text x="161.5" y="35.6">Out</text>
<text x="161.5" y="30.6">Out</text>
<text x="166" y="30.6">9xx&gt;</text>
<text x="166" y="35.6">9xx&gt;</text>
<text x="37.8" y="37.2">10µF 10%</text>
<text x="39.2" y="38.7">13-106A</text>
<text x="42" y="40.2">3216</text>
<text x="42.8" y="41.7">10V</text>
<text x="121" y="37.6">3216</text>
<text x="121" y="39.2">1/2W</text>
<text x="121" y="40.7">±75ppm/°C</text>
<text x="121" y="36.2">23-0.01</text>
<text x="42.5" y="43.2">X7R</text>
<text x="123.3" y="47">Q13</text>
<text x="52.2" y="50">P</text>
<text x="93.8" y="51.9">TP9</text>
<text x="123.3" y="50.1">56-0002</text>
<text x="123.3" y="51.6">-20V</text>
<text x="123.3" y="53.1">-15A</text>
<text x="123.3" y="48.6">CSD25402Q3A</text>
<text x="197.4" y="51.9">TP10</text>
<text x="235.1" y="53.4">Out</text>
<text x="239.6" y="53.4">9xx&gt;</text>
<text x="93.8" y="56.9">TP8</text>
<text x="123.3" y="54.7">13.3mΩ</text>
<text x="130.2" y="56.7">L2</text>
<text x="208.3" y="56.4">R30</text>
<text x="235.1" y="58.5">Out</text>
<text x="239.6" y="58.5">9xx&gt; 6A1&gt; 6B1&gt; 6C1&gt; 6D1&gt; 7A1&gt;</text>
<text x="96" y="62.5">150Ω 1%</text>
<text x="96.8" y="64.1">21-1500</text>
<text x="99.4" y="65.6">1608</text>
<text x="100" y="61">R29</text>
<text x="122.2" y="60.5">4.7µH 20%/9A</text>
<text x="127" y="62">7575/30mΩ</text>
<text x="127.9" y="63.5">34-472A</text>
<text x="143.9" y="65.6">1608</text>
<text x="143.9" y="64.1">21-0000</text>
<text x="143.9" y="62.5">0Ω &lt;20mΩ</text>
<text x="143.9" y="61">R25</text>
<text x="191.1" y="64.1">13-106A</text>
<text x="191.1" y="65.6">3216</text>
<text x="191.1" y="62.5">10µF 10%</text>
<text x="191.1" y="61">C15</text>
<text x="201.8" y="60.5">10mΩ 1%/1/2W</text>
<text x="205.7" y="62">3216/±75ppm/°C</text>
<text x="206.9" y="63.5">23-0.01</text>
<text x="252.5" y="62.5">3.3V</text>
<text x="93.4" y="68.6">±100ppm/°C</text>
<text x="98" y="67.1">1/10W</text>
<text x="98.5" y="71.2">C13</text>
<text x="110.8" y="70.7">51-0002</text>
<text x="110.9" y="67.6">F-0.45V</text>
<text x="112.2" y="66.1">R-20V</text>
<text x="115.1" y="69.1">1A</text>
<text x="143.9" y="67.1">1/10W</text>
<text x="143.9" y="68.6">70°C Max 2A</text>
<text x="143.9" y="71.2">R27</text>
<text x="160.7" y="69.1">11-4.7A</text>
<text x="160.7" y="70.7">1608</text>
<text x="160.7" y="67.6">4.7pF ±0.1</text>
<text x="160.7" y="66.1">C10</text>
<text x="175.9" y="69.1">16-227A</text>
<text x="175.9" y="70.7">Tant-C</text>
<text x="175.9" y="67.6">220µF 10%</text>
<text x="175.9" y="66.1">C14</text>
<text x="191.1" y="67.1">10V</text>
<text x="191.1" y="68.6">X7R</text>
<text x="191.1" y="71.2">C16</text>
<text x="93.7" y="72.7">470pF 1%</text>
<text x="95.2" y="74.2">11-471A</text>
<text x="97.8" y="75.7">1608</text>
<text x="98.6" y="77.3">50V</text>
<text x="106.9" y="72.2">MBRM120LT</text>
<text x="115" y="73.7">D4</text>
<text x="143.9" y="75.7">1608</text>
<text x="143.9" y="77.3">1/10W</text>
<text x="143.9" y="74.2">21-6203</text>
<text x="143.9" y="72.7">620kΩ 1%</text>
<text x="160.7" y="72.2">50V</text>
<text x="160.7" y="73.7">C0G</text>
<text x="175.9" y="72.2">6.3V</text>
<text x="175.9" y="73.7">Max 80mΩ</text>
<text x="191.1" y="74.2">13-106A</text>
<text x="191.1" y="75.7">3216</text>
<text x="191.1" y="77.3">10V</text>
<text x="191.1" y="72.7">10µF 10%</text>
<text x="227.3" y="77.9">P</text>
<text x="252.7" y="77.9">P</text>
<text x="98.1" y="78.8">C0G</text>
<text x="143.9" y="78.8">±100ppm/°C</text>
<text x="143.9" y="83.9">R26</text>
<text x="171.5" y="83">P</text>
<text x="186.7" y="83">P</text>
<text x="191.1" y="78.8">X7R</text>
<text x="110.5" y="85.5">P</text>
<text x="143.9" y="88.4">1608</text>
<text x="143.9" y="90">1/10W</text>
<text x="143.9" y="86.9">21-0000</text>
<text x="143.9" y="85.4">0Ω &lt;20mΩ</text>
<text x="143.9" y="91.5">70°C Max 2A</text>
<text x="143.9" y="95.5">360kΩ 1%</text>
<text x="143.9" y="94">R28</text>
<text x="143.9" y="98.6">1608</text>
<text x="143.9" y="100.1">1/10W</text>
<text x="143.9" y="101.6">±100ppm/°C</text>
<text x="143.9" y="97.1">21-3603</text>
<text x="141" y="105.8">P</text>
<text x="26.2" y="114.3">3A6&gt;</text>
<text x="32.6" y="114.3">IN</text>
<text x="43.6" y="119.4">C5</text>
<text x="121" y="119.9">23-0.01</text>
<text x="121" y="118.4">10mΩ 1%</text>
<text x="121" y="116.9">R16</text>
<text x="37.8" y="120.9">10µF 10%</text>
<text x="39.2" y="122.5">13-106A</text>
<text x="42" y="124">3216</text>
<text x="42.8" y="125.5">10V</text>
<text x="121" y="121.5">3216</text>
<text x="121" y="123">1/2W</text>
<text x="121" y="124.5">±75ppm/°C</text>
<text x="161.5" y="124.5">Out</text>
<text x="166" y="124.5">9xx&gt;</text>
<text x="37.8" y="131.1">10µF 10%</text>
<text x="42.5" y="127">X7R</text>
<text x="43.6" y="129.6">C4</text>
<text x="121" y="131.6">3216</text>
<text x="121" y="130.1">23-0.01</text>
<text x="121" y="128.6">10mΩ 1%</text>
<text x="121" y="127">R15</text>
<text x="161.5" y="129.6">Out</text>
<text x="166" y="129.6">9xx&gt;</text>
<text x="39.2" y="132.6">13-106A</text>
<text x="42" y="134.2">3216</text>
<text x="42.5" y="137.2">X7R</text>
<text x="42.8" y="135.7">10V</text>
<text x="121" y="133.1">1/2W</text>
<text x="121" y="134.7">±75ppm/°C</text>
<text x="52.2" y="143.9">P</text>
<text x="123.3" y="142.5">CSD25402Q3A</text>
<text x="123.3" y="141">Q12</text>
<text x="93.8" y="145.8">TP6</text>
<text x="123.3" y="144.1">56-0002</text>
<text x="123.3" y="145.6">-20V</text>
<text x="123.3" y="147.1">-15A</text>
<text x="123.3" y="148.6">13.3mΩ</text>
<text x="197.9" y="145.8">TP7</text>
<text x="235.1" y="147.4">Out</text>
<text x="239.6" y="147.4">9xx&gt;</text>
<text x="93.8" y="150.9">TP5</text>
<text x="100" y="154.9">R21</text>
<text x="122.2" y="154.4">4.7µH 20%/9A</text>
<text x="127" y="156">7575/30mΩ</text>
<text x="130.2" y="150.7">L1</text>
<text x="143.9" y="154.9">R17</text>
<text x="191.1" y="154.9">C8</text>
<text x="201.8" y="154.4">10mΩ 1%/1/2W</text>
<text x="205.7" y="156">3216/±75ppm/°C</text>
<text x="208.3" y="150.4">R22</text>
<text x="235.1" y="152.4">Out</text>
<text x="239.6" y="152.4">9xx&gt; 6A1&gt; 6B1&gt; 6C1&gt; 6D1&gt; 7A1&gt;</text>
<text x="96" y="156.5">150Ω 1%</text>
<text x="96.8" y="158">21-1500</text>
<text x="98" y="161">1/10W</text>
<text x="99.4" y="159.5">1608</text>
<text x="110.9" y="161.5">F-0.45V</text>
<text x="112.2" y="160">R-20V</text>
<text x="127.9" y="157.5">34-472A</text>
<text x="143.9" y="159.5">1608</text>
<text x="143.9" y="161">1/10W</text>
<text x="143.9" y="158">21-0000</text>
<text x="143.9" y="156.5">0Ω &lt;20mΩ</text>
<text x="160.7" y="161.5">4.7pF ±0.1</text>
<text x="160.7" y="160">C3</text>
<text x="175.9" y="161.5">220µF 10%</text>
<text x="175.9" y="160">C7</text>
<text x="191.1" y="158">13-106A</text>
<text x="191.1" y="159.5">3216</text>
<text x="191.1" y="161">10V</text>
<text x="191.1" y="156.5">10µF 10%</text>
<text x="206.9" y="157.5">23-0.01</text>
<text x="252.5" y="156.5">3.3V</text>
<text x="93.4" y="162.6">±100ppm/°C</text>
<text x="93.7" y="166.6">470pF 1%</text>
<text x="99.5" y="165.1">C6</text>
<text x="106.9" y="166.1">MBRM120LT</text>
<text x="110.8" y="164.6">51-0002</text>
<text x="115" y="167.6">D3</text>
<text x="115.1" y="163.1">1A</text>
<text x="143.9" y="162.6">70°C Max 2A</text>
<text x="143.9" y="166.6">620kΩ 1%</text>
<text x="143.9" y="165.1">R19</text>
<text x="160.7" y="163.1">11-4.7A</text>
<text x="160.7" y="164.6">1608</text>
<text x="160.7" y="166.1">50V</text>
<text x="160.7" y="167.6">C0G</text>
<text x="175.9" y="163.1">16-227A</text>
<text x="175.9" y="164.6">Tant-C</text>
<text x="175.9" y="166.1">6.3V</text>
<text x="175.9" y="167.6">Max 80mΩ</text>
<text x="191.1" y="162.6">X7R</text>
<text x="191.1" y="166.6">10µF 10%</text>
<text x="191.1" y="165.1">C9</text>
<text x="95.2" y="168.1">11-471A</text>
<text x="97.8" y="169.7">1608</text>
<text x="98.1" y="172.7">C0G</text>
<text x="98.6" y="171.2">50V</text>
<text x="143.9" y="169.7">1608</text>
<text x="143.9" y="171.2">1/10W</text>
<text x="143.9" y="172.7">±100ppm/°C</text>
<text x="143.9" y="168.1">21-6203</text>
<text x="191.1" y="168.1">13-106A</text>
<text x="191.1" y="169.7">3216</text>
<text x="191.1" y="171.2">10V</text>
<text x="191.1" y="172.7">X7R</text>
<text x="227.3" y="171.8">P</text>
<text x="252.7" y="171.8">P</text>
<text x="110.5" y="179.5">P</text>
<text x="143.9" y="179.3">0Ω &lt;20mΩ</text>
<text x="143.9" y="177.8">R18</text>
<text x="171.5" y="176.9">P</text>
<text x="186.7" y="176.9">P</text>
<text x="143.9" y="182.4">1608</text>
<text x="143.9" y="183.9">1/10W</text>
<text x="143.9" y="185.4">70°C Max 2A</text>
<text x="143.9" y="180.9">21-0000</text>
<text x="143.9" y="191">21-3603</text>
<text x="143.9" y="189.5">360kΩ 1%</text>
<text x="143.9" y="188">R20</text>
<text x="143.9" y="192.5">1608</text>
<text x="143.9" y="194.1">1/10W</text>
<text x="143.9" y="195.6">±100ppm/°C</text>
<text x="141" y="199.8">P</text>
</g>
</svg>
